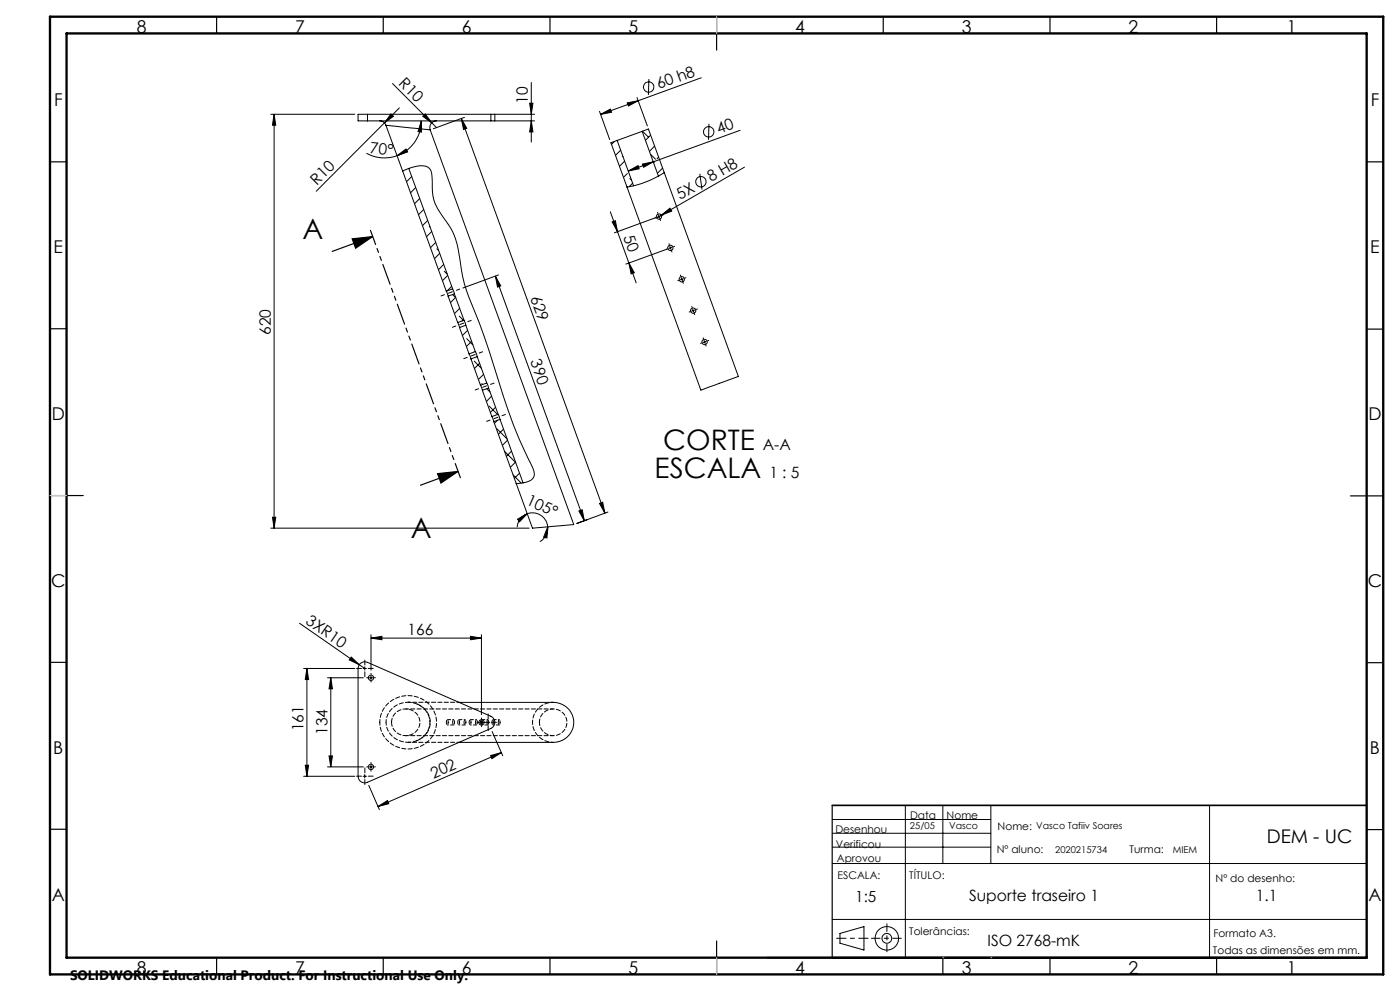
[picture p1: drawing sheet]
<svg xmlns="http://www.w3.org/2000/svg" width="420mm" height="297mm" viewBox="0 0 420 297" stroke-linecap="round" stroke-linejoin="round" font-family="sans-serif">
<g fill="none" stroke="#000" stroke-width=".3">
<path d="M81.2 34.3h25.2M82.2 34.3v124M82.2 34.3l.5 3.2h-1zM110.2 34.3h-2.8v1.9h2.8M110.2 34.3h37M110.2 36.2h37M110.2 34.3v1.9M113.9 36.2a2 2 0 0 1 1.9 1.4M115.8 37.6l13.2 1.3M115.8 37.6l5 13.7M117.3 34.1l.7 .8-2.7 1.9zM117.8 25l13.2 13.2"/>
<path d="M119.8 32.3l-24.9 25M126.4 36.2v3.4l-1-.2zM126.4 36.2a11.1 11.1 0 0 1-7.3 10.5M126.8 34.9l.8-.8 1.9 2.7zM129 38.9l43.1 118.3-12.4 1.1-4.8-13.4M131 36.2a2 2 0 0 0-2 2.7M138.4 35.5l1.6 2.9-.9 .4zM138.4 35.5l43.1 118.3M139.3 35.2l-9.3 3.4M147.2 34.3h1.2v1.9h-1.2M147.2 34.3v1.9M148.2 34.3h12.2"/>
<path d="M148.2 36.2h12.2M158.9 30.9h1l-.5 3.4zM159.4 36.2l.5 3.3h-1zM159.4 24.7v17.9M179.8 33.4l3.1 8.4M180.2 34.3l2.9-1.6 .3 1zM188.2 30.8l3.3-.6-3 1.6zM191.1 29.2l3.1 8.5M191.5 30.2l-11.3 4.1M192.7 39.4l-7.6 2.7M192.7 39.4l1.8-.7 4.8 13M192.7 39.4l4.8 13.4"/>
<path d="M192.8 39.3l1.8 1.8M194.7 23.7l-.2 4.8M210.4 23.3l-18.9 6.9M212.7 37.1l-.2 4.8M222 39l-33.5 12.3M109.9 45.9a11 11 0 0 0 9.2 .8M119.1 46.7l2.7-2 .5 .8zM120.8 51.3l.2-.2a11.4 11.4 0 0 1 7-1.2l1 .8 .5 1.3a32.7 32.7 0 0 0 1 8.9l2.3 3.9a22 22 0 0 1 5.2 12.9 45.7 45.7 0 0 0 4.2 15.3l3.2 8.2 2.8 8.7a162.7 162.7 0 0 0 11.9 30.9 2.44 2.44 0 0 1-1.9 3.6l-3.3 .5M120.8 51.3l13.1 36M122.6 50.5l13.2 36.1M123.1 57.6l.1 .1M123.5 52.9l-1.5 1.6"/>
<path d="M124.7 56.2l-1.5 1.6M125.9 59.5l-1.5 1.6M184.3 42.4l-.9 .9M185.1 42.1l-1.8 .7 4.8 13.3M185.1 42.1l5 13.6M186.2 45l-1.6 1.6M186.7 46.7l.2 .3M187.4 48.3l-1.6 1.5M188.2 52l-1.2 1.2M188.5 51.3l2.9-1.7 .3 1zM188.9 53.5l.6 .5M189.8 54.9l-1.1 1"/>
<path d="M192.7 49.2l3.3-.7-2.9 1.6zM195.2 46.2l1.5 1.5M195.2 40.5l-1.6 1.5M196 48.6h.1M196.4 43.8l-1.6 1.6M197.6 47.1l-.5 .5M198.8 50.4l-1.6 1.5M199.3 51.7l22.2 61.2-11.2 4-22.2-60.8M199.3 51.7a29.2 29.2 0 0 1-11.2 4.4M209.9 52.1l.7 4.7M223.3 50.1l-24.9 14.4M127.1 62.8l-1.5 1.5"/>
<path d="M128.3 66.1l-1.5 1.5M128.8 67.8l.2 .2M129.5 69.4l-1.5 1.5M130.7 72.7l-1.5 1.5M131.1 74.6l.5 .5M131.9 75.9l-1.5 1.6M133.1 79.3l-1.5 1.5M183.1 63.5l2.1 5.9M183.7 66.5l.9-.4 .6 3.3zM185.2 69.4l5.7 15.4M188.7 78.8l1.6 2.9-1 .4zM196.7 65.2l-12.4 4.6"/>
<path d="M197.5 64.4l.4 1M198.2 64.7l-1 .4M198.4 64.5l2.6-2.1 .5 .9zM198.4 64.5l-1.4 .8M200.2 74.6l-12.5 4.6M200.9 73.8l.4 1M201.6 74.1l-.9 .4M133.3 81.3l.9 .9M133.9 87.3l.5 1.5M134.3 82.5l-1.5 1.6M134.4 88.8l2.9 7.9M135.5 85.8l-1.3 1.4"/>
<path d="M135.8 88.3l.9 .9M135.8 86.6l.5 1.5M135.8 86.6l-1.9 .7M136.3 88.1l2.9 7.9M136.3 88.1l-1.9 .7M136.7 89.1l-1.6 1.6M137.3 96.7l.6 1.5M137.8 94.8l1.2 1.2M137.9 98.2l2.8 7.9M137.9 92.4l-1.6 1.6M139.1 95.7l-.5 .5M139.2 96l.5 1.5"/>
<path d="M139.2 96l-1.9 .7M139.7 97.5l2.9 7.9M139.7 97.5l-1.8 .7M140.3 99l-1.6 1.6M148.6 82.8l1.6 2.9-.9 .3zM148.6 82.8l26.7 73.3M149.5 82.4l-10.6 3.9M204.4 83.2l.1 .5M204.5 83.7l.2 .5M204.5 83.7l-.4 .2M205 83.5l-.5 .2M207.8 92.6l.2 .5"/>
<path d="M208 93.1l.1 .5M208 93.1l-.5 .2M208.4 92.9l-.4 .2M140 101.5l1.9 1.9M140.7 106.1l.6 1.5M141.3 107.6l2.8 7.9M141.5 102.3l-1.6 1.6M142.3 108.2l2.1 2.2M142.6 105.4l.6 1.5M142.6 105.4l-1.9 .7M143.2 106.9l2.8 7.9M143.2 106.9l-1.9 .7"/>
<path d="M143.9 108.9l-1.6 1.6M144.1 115.5l.6 1.5M144.5 115l.3 .2M144.7 117l2.9 7.8M144.8 116.9l-.1 .1M145.1 112.2l-1.6 1.5M146 116.5l1 1M146 114.8l.6 1.5M146 114.8l-1.9 .7M146.6 116.3l2.8 7.9M146.6 116.3l-1.9 .7M147.5 118.7l-1.6 1.6"/>
<path d="M211.2 102l.4 .9M211.8 102.3l-.9 .4M146.8 121.7l2.5 2.5M147.6 124.8l.5 1.6M148.1 126.4l6.8 18.5M148.7 122.1l-1.6 1.5M149 128.4l3.2 3.2M149.3 125.9l-1 1M149.4 124.2l.6 1.5M149.4 124.2l-1.8 .6M150 125.7l6.9 19M150 125.7l-1.9 .7"/>
<path d="M151.1 128.6l-1.6 1.6M151.4 135.3l3.3 3.3M152.3 131.9l-1.6 1.6M153.5 135.2l-1.6 1.6M154.7 138.5l-1.6 1.5M81.2 158.3h77.5M81.7 155h1l-.5 3.3zM154 142.3l2.4 2.5M155.3 155.6l2.9-1.6-2.3 2.4zM155.9 141.8l-1.6 1.6M158.2 154a4.6 4.6 0 0 1 6.1 3.9M158.2 154a4.5 4.5 0 0 0-3 4"/>
<path d="M164.3 157.9l-.2 3.3-1-.2zM164.3 157.9a4.6 4.6 0 0 1-2.3 4.4M173.7 153.1l1-.3 .6 3.3zM179.8 150.9l1-.4 .7 3.3zM182.4 153.5l-9.3 3.4 3.1-1.2M89.9 186.8l17.9 12.4M105.4 196.9l2.4 2.3-3-1.4zM107.8 199.2l1.6 1.1M108 198.9l1.1-.5 1.1 .1 37 16.2a2 2 0 0 1 1.2 1.8 2 2 0 0 1-1.2 1.8l-37 16.2a2 2 0 0 1-2.8-1.8v-32.4zM109.4 199.8v1M111.3 191.2l3.3-.5v1zM111.3 190.2v10.6"/>
<path d="M111.3 191.2h33.1M141.1 190.7l3.3 .5-3.3 .5zM144.4 190.2v24M91.1 200.3h15.3M92.1 200.3l.5 3.4h-1zM92.1 200.3v32.4M98.2 203.1h10.8M99.2 203.1l.5 3.3h-1zM99.2 203.1v26.7M108.9 200.3h1M110.8 203.1h1M111.3 202.6v1"/>
<path d="M137.7 210.5h28.2a6 6 0 0 1 6.2 6 6 6 0 0 1-6.2 6h-28.2M143.9 216.5h1M144.4 216v1M145.9 216.5h1M146.4 216v1M147.6 219.2l3.2 7.3M91.1 232.7h15.3M91.6 229.3h1l-.5 3.4zM98.2 229.8h10.8M98.7 226.6h1l-.5 3.2zM108.9 232.7h1M109.4 232.1v1"/>
<path d="M110.6 235.4l3.2 7.2M110.8 229.8h1M111.3 229.3v1.1M147.2 226.4l3.2-.8-2.8 1.8zM150.4 225.6l-37 16.1M113.4 241.7l2.8-1.8 .4 1zM249.7 258.8h160.3M249.7 249.7h47.6M249.7 245.6h47.6M249.7 253.9h47.6M271.6 241.4v45.6M282.9 241.4v17.4"/>
<path d="M297.3 241.4v17.4M362.9 241.4v45.6M249.7 275.6h160.3M252 279.7l7.2-2v7l-7.2-2z"/>
<circle cx="194.6" cy="26.1" r="1.56"/>
<circle cx="212.6" cy="39.5" r="1.56"/>
<circle cx="210.3" cy="54.5" r="1.56"/>
<circle cx="197.7" cy="64.9" r=".8"/>
<circle cx="201.1" cy="74.3" r=".8"/>
<circle cx="204.5" cy="83.7" r=".81"/>
<circle cx="207.9" cy="93.1" r=".81"/>
<circle cx="211.4" cy="102.5" r=".8"/>
<circle cx="111.3" cy="203.1" r=".8"/>
<circle cx="144.4" cy="216.5" r=".8"/>
<circle cx="111.3" cy="229.8" r=".8"/>
<circle cx="266" cy="281.2" r="1.46"/>
<circle cx="266.1" cy="281.2" r="3.5"/>
</g>
<g fill="none" stroke="#000" stroke-width=".35">
<path d="M65 5v5M115 5v5M165 5v5M215 5v10M265 5v5M315 5v5M365 5v5M15 48.5h5M410 48.5h5M105.7 71.6l6.1-.7-5.1 3.5zM111.8 70.9l-12.1 4.4M15 98.5h5"/>
<path d="M410 98.6h5M15 148.5h10M131.3 142l6.1-.7-5.1 3.5zM137.4 141.3l-11.2 4.1M405.1 148.6h9.9M15 198.5h5M410 198.6h5M15 248.5h5M249.7 241.4v45.6M410 248.6h5M410 241.4v45.6M65 287v5"/>
<path d="M115 287v5M165 287v5M215 282v10M282.9 287v5M315 287v5M365 287v5"/>
</g>
<g fill="none" stroke="#000" stroke-width=".3" stroke-dasharray="15.2 1.3 1.3 1.3">
<path d="M196.8 65.2l-.3 .1M197.4 63.9l-.1-.2M198.1 65.8l.1 .3M198.7 64.5l.2-.1M200.2 74.6l-.3 .1M200.8 73.3l-.1-.2M201.5 75.2l.1 .3M202.1 73.9l.3-.1M203.6 84l-.3 .1M204.2 82.7l-.1-.2M204.9 84.6l.1 .3M205.5 83.3l.3-.1"/>
<path d="M207 93.4l-.2 .1M207.6 92.1l-.1-.3M208.3 94l.1 .3M208.9 92.7l.3-.1M210.5 102.8l-.3 .1M211.1 101.5l-.2-.3M211.7 103.4l.1 .3M212.3 102.1l.3-.1M109.5 199.3v-1.5M108.5 200.3h-1.5M109.5 201.3v1.5M110.3 203.1h-.3"/>
<path d="M110.5 200.3h1.5M111.3 202.1v-.3M111.3 204.1v.3M112.3 203.1h.3M143.5 216.5h-.3M144.5 215.5v-.3M144.5 217.5v.3M145.5 216.5h-1.5M145.5 216.5h.3M146.5 215.5v-1.5M146.5 217.5v1.5M147.5 216.5h1.5"/>
<path d="M108.5 232.6h-1.5M109.5 231.6v-1.5M109.5 233.6v1.5M110.3 229.8h-.3M110.5 232.6h1.5M111.3 228.8v-.3M111.3 230.8v.3M112.3 229.8h.3"/>
</g>
<path d="M137.9 86.6l-5.6 2.1M141.4 96l-5.7 2.1M144.8 105.4l-5.7 2.1M148.2 114.8l-5.6 2.1M151.6 124.2l-5.6 2.1" fill="none" stroke="#000" stroke-width=".3" stroke-dasharray="15.2 1.3 1.3 1.3" stroke-dashoffset="14.1"/>
<path d="M138.1 143.2l-27-74.2" fill="none" stroke="#000" stroke-width=".35" stroke-dasharray="6.3 1.3 1.3 1.3 1.3 1.3" stroke-dashoffset="1.8"/>
<path d="M261.4 281.2h9" fill="none" stroke="#000" stroke-width=".3" stroke-dasharray="15.2 1.3 1.3 1.3" stroke-dashoffset="12.7"/>
<path d="M266.1 276.9v8.3" fill="none" stroke="#000" stroke-width=".3" stroke-dasharray="15.2 1.3 1.3 1.3" stroke-dashoffset="13"/>
<path d="M260.4 281.2h-9.4" fill="none" stroke="#000" stroke-width=".3" stroke-dasharray="15.2 1.3 1.3 1.3" stroke-dashoffset="12.4"/>
<path d="M249.7 241.4h160.3M230 287h180" fill="none" stroke="#000" stroke-width=".5"/>
<path d="M15 5h400v287h-400zM20 10h390v277h-390z" fill="none" stroke="#000" stroke-width=".7"/>
<path d="M282.9 287h.1M297.3 287h.1" fill="none" stroke="#c0c0c0" stroke-width=".3"/>
<path d="M215 5v5M15 148.5h5M215 287v5" fill="none" stroke="#c0c0c0" stroke-width=".35"/>
<g fill="#000">
<path d="M117.3 34.1l.7 .8-2.7 1.9zM126.8 34.9l.8-.8 1.9 2.7zM198.4 64.5l2.6-2.1 .5 .9zM105.4 196.9l2.4 2.3-3-1.4z"/>
<path d="M138.4 35.5l1.6 2.9-.9 .4zM179.8 150.9l1-.4 .7 3.3zM148.6 82.8l1.6 2.9-.9 .3zM173.7 153.1l1-.3 .6 3.3z"/>
<path d="M158.9 30.9h1l-.5 3.4zM159.4 36.2l.5 3.3h-1zM99.2 203.1l.5 3.3h-1zM98.7 226.6h1l-.5 3.2zM92.1 200.3l.5 3.4h-1zM91.6 229.3h1l-.5 3.4z"/>
<path d="M180.2 34.3l2.9-1.6 .3 1zM188.2 30.8l3.3-.6-3 1.6z"/>
<path d="M119.1 46.7l2.7-2 .5 .8zM126.4 36.2v3.4l-1-.2z"/>
<path d="M188.5 51.3l2.9-1.7 .3 1zM192.7 49.2l3.3-.7-2.9 1.6z"/>
<path d="M183.7 66.5l.9-.4 .6 3.3zM188.7 78.8l1.6 2.9-1 .4z"/>
<path d="M81.7 155h1l-.5 3.3zM82.2 34.3l.5 3.2h-1z"/>
<path d="M131.3 142l6.1-.7-5.1 3.5zM105.7 71.6l6.1-.7-5.1 3.5z"/>
<path d="M164.3 157.9l-.2 3.3-1-.2zM155.3 155.6l2.9-1.6-2.3 2.4z"/>
<path d="M111.3 191.2l3.3-.5v1zM141.1 190.7l3.3 .5-3.3 .5z"/>
<path d="M113.4 241.7l2.8-1.8 .4 1zM147.2 226.4l3.2-.8-2.8 1.8z"/>
</g>
<path d="M122.4 210.5h.1M122.5 210.5h.3M125.1 211a5.8 5.8 0 0 1 4 5.6 5.8 5.8 0 0 1-4.3 5.5" fill="none" stroke="#000" stroke-width=".3" stroke-dasharray="1.3 .6"/>
<path d="M113.9 216.5a8.5 8.5 0 0 0 8.7 8 8.5 8.5 0 0 0 8.4-8.4 8.5 8.5 0 0 0-8.7-7.6 8.5 8.5 0 0 0-8.4 8M115.8 216.5a6.4 6.4 0 0 1 6.6-6M122.5 210.5a6 6 0 0 1 6.5 6 6 6 0 0 1-6.5 6M165.9 212.5h-44.2M121.7 220.5h44.2M122.5 222.5a6.4 6.4 0 0 1-6.7-6" fill="none" stroke="#000" stroke-width=".3" stroke-dasharray="1.3 .6" stroke-dashoffset=".4"/>
<path d="M134.5 216.5l-.2 .8a.94 .94 0 0 1 0-1.6l.2 .8M136.3 216.5l-.1 .8a.92 .92 0 0 1 0-1.6l.1 .8M137.9 216.5l-.2 .8a.94 .94 0 0 1 0-1.6l.2 .8M139.8 216.5l-.2 .8a.92 .92 0 0 1 0-1.6l.2 .8M141.3 216.5l-.2 .8a.94 .94 0 0 1 .1-1.6l.1 .8M143.2 216.5l-.2 .8a.92 .92 0 0 1 .1-1.6l.1 .8M144.7 216.5l-.2 .8a.94 .94 0 0 1 .1-1.6l.1 .8M146.6 216.5l-.1 .8a.92 .92 0 0 1 0-1.6l.1 .8M148.1 216.5l-.1 .8a.94 .94 0 0 1 0-1.6l.1 .8M150 216.5l-.1 .8a.92 .92 0 0 1 0-1.6l.1 .8" fill="none" stroke="#000" stroke-width=".3" stroke-dasharray="1.3 .6" stroke-dashoffset=".8"/>
<path d="M137.7 210.5h-15.3M159.8 216.5a6.1 6.1 0 0 1 6.1-6M122.4 222.5h15.3M165.9 222.5a6.1 6.1 0 0 1-6.1-6" fill="none" stroke="#000" stroke-width=".3" stroke-dasharray="1.3 .6" stroke-dashoffset=".6"/>
<path d="M117.5 216.5a4.2 4.2 0 0 1 4.9-4 4.2 4.2 0 0 1 3.3 5.5 4.3 4.3 0 0 1-4.7 2.4 4.3 4.3 0 0 1-3.5-3.9" fill="none" stroke="#000" stroke-width=".3" stroke-dasharray="1.3 .6" stroke-dashoffset=".1"/>
<path d="M161.8 216.5a4.1 4.1 0 0 1 4.2-4.2 4.1 4.1 0 0 1 3.9 4.4 4.1 4.1 0 0 1-4.5 3.7 4 4 0 0 1-3.6-3.9" fill="none" stroke="#000" stroke-width=".3" stroke-dasharray="1.3 .6" stroke-dashoffset=".3"/>
<path d="M134.2 217.3h1.9M136.1 215.7h-1.9M137.6 217.3h2M139.6 215.7h-1.9M141.1 217.3h1.9M143 215.7h-1.9M144.5 217.3h1.9M146.4 215.7h-1.9M147.9 217.3h1.9M149.8 215.7h-1.9" fill="none" stroke="#000" stroke-width=".3" stroke-dasharray="1.3 .6" stroke-dashoffset="1"/>
<g font-size="8.5">
<text x="90.7" y="71.7">A</text>
<text x="199" y="135">CORTE</text>
<text x="196.4" y="143.2">ESCALA</text>
<text x="123.3" y="161.2">A</text>
</g>
<text font-size="5.6" x="380" y="252.6">DEM - UC</text>
<g font-size="5.3">
<text x="41" y="9.9">8</text>
<text x="88.5" y="9.9">7</text>
<text x="138.5" y="9.9">6</text>
<text x="188.5" y="9.9">5</text>
<text x="238.5" y="9.9">4</text>
<text x="288.5" y="9.9">3</text>
<text x="338.5" y="9.9">2</text>
<text x="386" y="9.9">1</text>
<text x="16.2" y="31.7">F</text>
<text x="411.2" y="31.7">F</text>
<text x="16.1" y="75.9">E</text>
<text x="411.1" y="75.9">E</text>
<text x="15.5" y="125.9">D</text>
<text x="410.5" y="125.9">D</text>
<text x="15.4" y="175.9">C</text>
<text x="410.4" y="175.9">C</text>
<text x="16" y="225.9">B</text>
<text x="411" y="225.9">B</text>
<text x="15.5" y="270.2">A</text>
<text x="410.5" y="270.2">A</text>
<text x="41" y="291.9">8</text>
<text x="88.5" y="291.9">7</text>
<text x="138.5" y="291.9">6</text>
<text x="188.5" y="291.9">5</text>
<text x="238.5" y="291.9">4</text>
<text x="288.5" y="291.9">3</text>
<text x="338.5" y="291.9">2</text>
<text x="386" y="291.9">1</text>
</g>
<g font-size="4.7">
<text x="119.4" y="25.3" transform="rotate(45 119.4 25.3)">R10</text>
<text x="197.6" y="26.8" transform="rotate(-20 197.6 26.8)">60 h8</text>
<text x="158.4" y="31.2" transform="rotate(-90 158.4 31.2)">10</text>
<text x="215.6" y="40.2" transform="rotate(-20 215.6 40.2)">40</text>
<text x="110.9" y="45.9" transform="rotate(6 110.9 45.9)">70°</text>
<text x="95.1" y="55.7" transform="rotate(-45 95.1 55.7)">R10</text>
<text x="213.4" y="54.6" transform="rotate(-30 213.4 54.6)">8 H8</text>
<text x="204.1" y="60" transform="rotate(-30 204.1 60)">5X</text>
<text x="186.9" y="71" transform="rotate(70 186.9 71)">50</text>
<text x="159" y="89.2" transform="rotate(70 159 89.2)">629</text>
<text x="81.2" y="100.4" transform="rotate(-90 81.2 100.4)">620</text>
<text x="159" y="108.3" transform="rotate(70 159 108.3)">390</text>
<text x="228.8" y="135">A-A</text>
<text x="230.8" y="143.2">1 : 5</text>
<text x="157.6" y="151.2" transform="rotate(24 157.6 151.2)">105°</text>
<text x="91.5" y="186.7" transform="rotate(35 91.5 186.7)">3XR10</text>
<text x="122.2" y="190.2">166</text>
<text x="91.1" y="219.2" transform="rotate(-90 91.1 219.2)">161</text>
<text x="98.2" y="220.3" transform="rotate(-90 98.2 220.3)">134</text>
<text x="130" y="233.3" transform="rotate(-24 130 233.3)">202</text>
<text x="290.7" y="270">Suporte traseiro 1</text>
<text x="376.8" y="270">1.1</text>
<text x="296.3" y="283.5">ISO 2768-mK</text>
</g>
<text font-size="4.6" x="256.6" y="270.3">1:5</text>
<text font-size="4.1" x="21" y="293.7">SOLIDWORKS Educational Product. For Instructional Use Only.</text>
<g font-size="3.2">
<text x="273" y="245.6">Data</text>
<text x="284" y="245.6">Nome</text>
<text x="250.6" y="249.7">Desenhou</text>
<text x="299.3" y="248.8">Nome:</text>
<text x="250.8" y="254.1">Verificou</text>
<text x="299" y="255.8">Nº aluno:</text>
<text x="338.9" y="255.8">Turma:</text>
<text x="251.1" y="258.3">Aprovou</text>
<text x="251.3" y="263.4">ESCALA:</text>
<text x="272.8" y="263.4">TÍTULO:</text>
<text x="364.7" y="264.4">Nº do desenho:</text>
<text x="272.8" y="280.2">Tolerâncias:</text>
<text x="364" y="280.7">Formato A3.</text>
<text x="363.9" y="285.8">Todas as dimensões em mm.</text>
</g>
<g font-size="2.8">
<text x="273" y="248.4">25/05</text>
<text x="284.7" y="248.4">Vasco</text>
<text x="310.9" y="248.4">Vasco Tafiiv Soares</text>
<text x="316.5" y="255.6">2020215734</text>
<text x="351.8" y="255.6">MIEM</text>
</g>
</svg>
